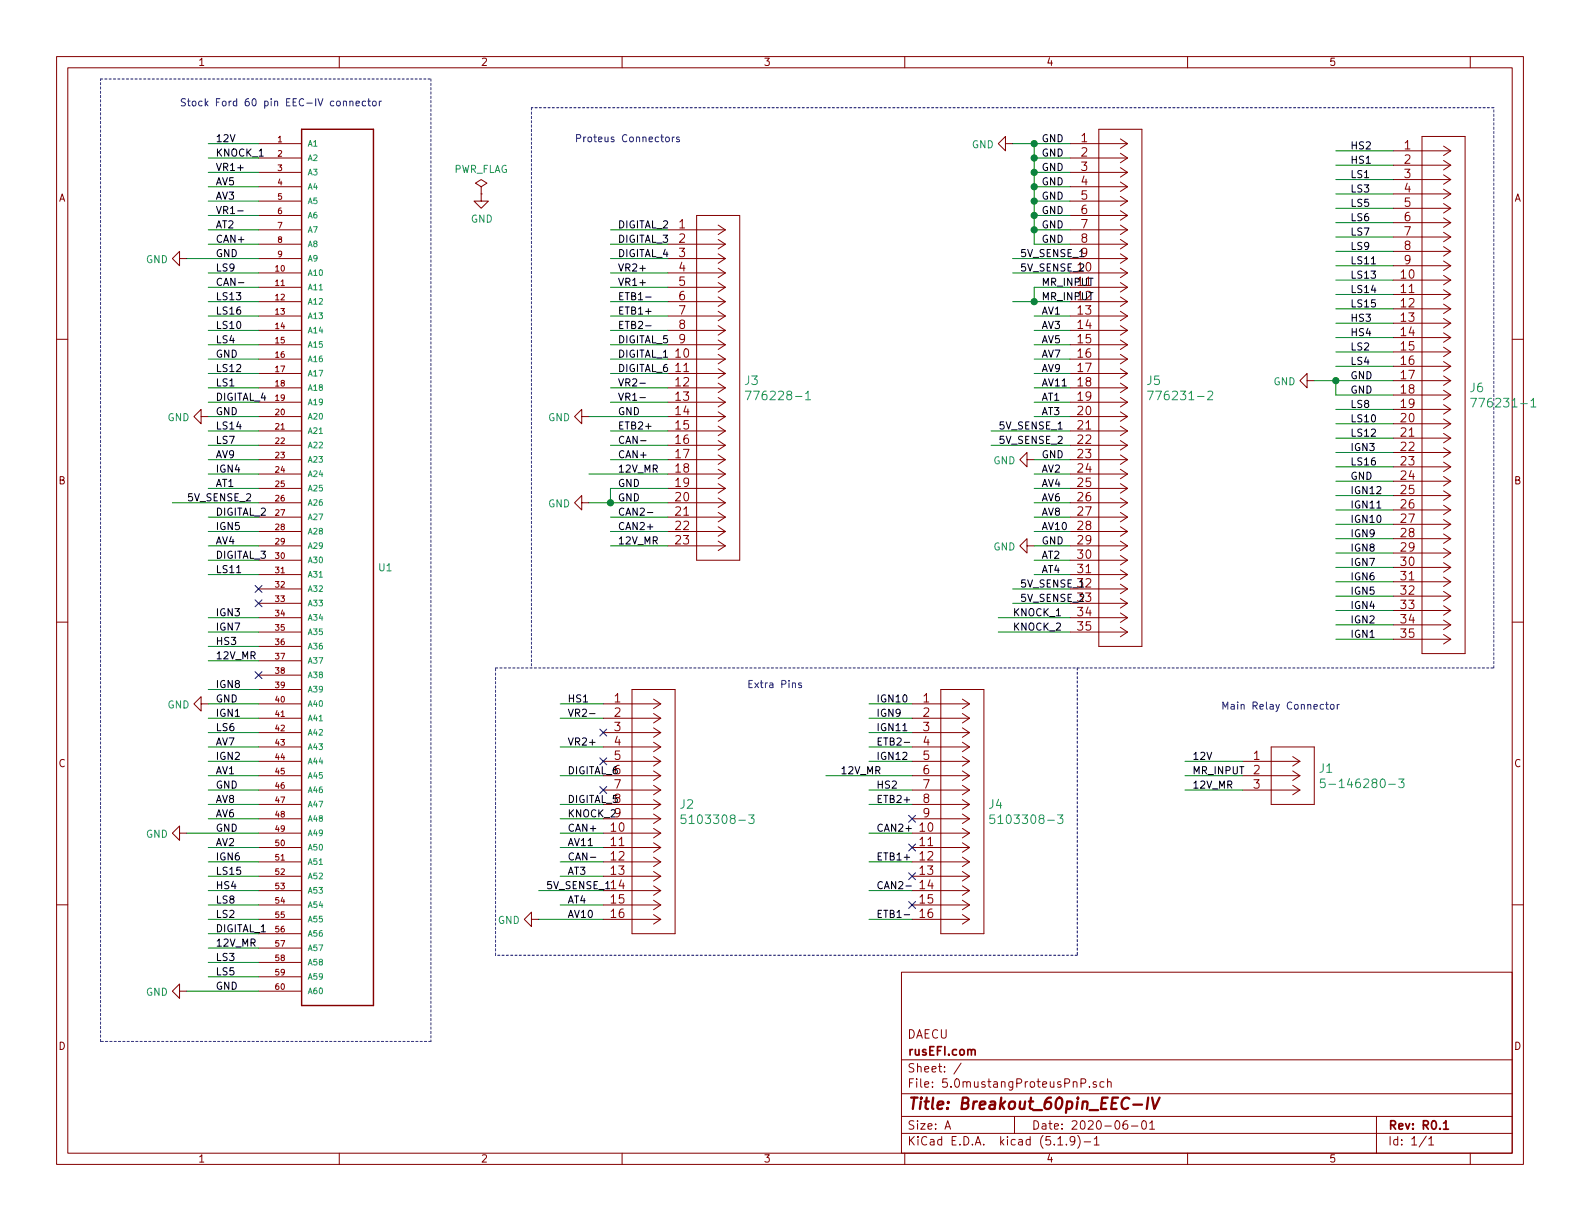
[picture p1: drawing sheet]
<svg xmlns="http://www.w3.org/2000/svg" width="279mm" height="216mm" viewBox="0 0 279 216" stroke-linecap="round" stroke-linejoin="round" font-family="sans-serif">
<g fill="none" stroke="#840000" stroke-width=".18">
<path d="M10 10h259.4v195.9h-259.4zM12 12h255.4v191.9h-255.4zM60 10v2M110 10v2M160 10v2M210 10v2M260 10v2M45.7 38.1h7.6M45.7 35.6h7.6M45.7 33h7.6M45.7 30.5h7.6M45.7 27.9h7.6"/>
<path d="M45.7 25.4h7.6M85.1 33l1-.6-1-.6-1 .6 1 .6v1.3M85.1 34.3h.1M85.1 34.3v1.3h1.3l-1.3 1.2-1.3-1.2h1.3M123.2 38.1h7.6v61h-7.6zM127 39.8l1.3 .8M177.8 25.4v-1.3l-1.3 1.3 1.3 1.3v-1.3h1.3M189.2 38.1h10.2M189.2 35.6h10.2M189.2 33h10.2M189.2 30.5h10.2M189.2 27.9h10.2"/>
<path d="M189.2 25.4h10.2M194.3 22.9h7.6v91.4h-7.6zM198.1 39.8l1.3 .8M198.1 37.3l1.3 .8M198.1 34.7l1.3 .9M198.1 32.2l1.3 .8M198.1 29.6l1.3 .9M198.1 27.1l1.3 .8M198.1 24.6l1.3 .8M199.4 38.1l-1.3 .8M199.4 35.6l-1.3 .8M199.4 33l-1.3 .9"/>
<path d="M199.4 30.5l-1.3 .8M199.4 27.9l-1.3 .9M199.4 25.4l-1.3 .8M246.4 39.4h10.1M246.4 36.8h10.1M246.4 34.3h10.1M246.4 31.8h10.1M246.4 29.2h10.1M246.4 26.7h10.1M251.5 24.1h7.6v91.5h-7.6zM255.3 38.5l1.2 .9M255.3 36l1.2 .8"/>
<path d="M255.3 33.5l1.2 .8M255.3 30.9l1.2 .9M255.3 28.4l1.2 .8M255.3 25.8l1.2 .9M256.5 39.4l-1.2 .8M256.5 36.8l-1.2 .9M256.5 34.3l-1.2 .8M256.5 31.8l-1.2 .8M256.5 29.2l-1.2 .8M256.5 26.7l-1.2 .8M10 60h2M31.7 45.7v-1.2l-1.2 1.2 1.2 1.3v-1.3h1.3"/>
<path d="M45.7 58.4h7.6M45.7 55.9h7.6M45.7 53.3h7.6M45.7 50.8h7.6M45.7 48.3h7.6M45.7 45.7h7.6M45.7 43.2h7.6M45.7 40.6h7.6M118.1 58.4h10.2M118.1 55.9h10.2M118.1 53.3h10.2M118.1 50.8h10.2"/>
<path d="M118.1 48.3h10.2M118.1 45.7h10.2M118.1 43.2h10.2M118.1 40.6h10.2M127 57.6l1.3 .8M127 55l1.3 .9M127 52.5l1.3 .8M127 50l1.3 .8M127 47.4l1.3 .9M127 44.9l1.3 .8M127 42.3l1.3 .9M128.3 58.4l-1.3 .9"/>
<path d="M128.3 55.9l-1.3 .8M128.3 53.3l-1.3 .9M128.3 50.8l-1.3 .8M128.3 48.3l-1.3 .8M128.3 45.7l-1.3 .9M128.3 43.2l-1.3 .8M128.3 40.6l-1.3 .9M189.2 58.4h10.2M189.2 55.9h10.2M189.2 53.3h10.2M189.2 50.8h10.2M189.2 48.3h10.2"/>
<path d="M189.2 45.7h10.2M189.2 43.2h10.2M189.2 40.6h10.2M198.1 57.6l1.3 .8M198.1 55l1.3 .9M198.1 52.5l1.3 .8M198.1 50l1.3 .8M198.1 47.4l1.3 .9M198.1 44.9l1.3 .8M198.1 42.3l1.3 .9M199.4 58.4l-1.3 .9M199.4 55.9l-1.3 .8"/>
<path d="M199.4 53.3l-1.3 .9M199.4 50.8l-1.3 .8M199.4 48.3l-1.3 .8M199.4 45.7l-1.3 .9M199.4 43.2l-1.3 .8M199.4 40.6l-1.3 .9M246.4 59.7h10.1M246.4 57.2h10.1M246.4 54.6h10.1M246.4 52.1h10.1M246.4 49.5h10.1M246.4 47h10.1"/>
<path d="M246.4 44.5h10.1M246.4 41.9h10.1M255.3 58.9l1.2 .8M255.3 56.3l1.2 .9M255.3 53.8l1.2 .8M255.3 51.2l1.2 .9M255.3 48.7l1.2 .8M255.3 46.2l1.2 .8M255.3 43.6l1.2 .9M255.3 41.1l1.2 .8M256.5 59.7l-1.2 .8M256.5 57.2l-1.2 .8"/>
<path d="M256.5 54.6l-1.2 .8M256.5 52.1l-1.2 .8M256.5 49.5l-1.2 .9M256.5 47l-1.2 .8M256.5 44.5l-1.2 .8M256.5 41.9l-1.2 .8M267.4 60h2M35.6 73.7v-1.3l-1.3 1.3 1.3 1.2v-1.2h1.2M45.7 78.7h7.6M45.7 76.2h7.6M45.7 73.7h7.6M45.7 71.1h7.6"/>
<path d="M45.7 68.6h7.6M45.7 66h7.6M45.7 63.5h7.6M45.7 61h7.6M102.9 73.7v-1.3l-1.3 1.3 1.3 1.2v-1.2h1.2M118.1 78.7h10.2M118.1 76.2h10.2M118.1 73.7h10.2M118.1 71.1h10.2M118.1 68.6h10.2M118.1 66h10.2M118.1 63.5h10.2"/>
<path d="M118.1 61h10.2M127 77.9l1.3 .8M127 75.4l1.3 .8M127 72.8l1.3 .9M127 70.3l1.3 .8M127 67.7l1.3 .9M127 65.2l1.3 .8M127 62.7l1.3 .8M127 60.1l1.3 .9M128.3 78.7l-1.3 .9M128.3 76.2l-1.3 .8M128.3 73.7l-1.3 .8"/>
<path d="M128.3 71.1l-1.3 .9M128.3 68.6l-1.3 .8M128.3 66l-1.3 .9M128.3 63.5l-1.3 .8M128.3 61l-1.3 .8M189.2 78.7h10.2M189.2 76.2h10.2M189.2 73.7h10.2M189.2 71.1h10.2M189.2 68.6h10.2M189.2 66h10.2M189.2 63.5h10.2"/>
<path d="M189.2 61h10.2M198.1 77.9l1.3 .8M198.1 75.4l1.3 .8M198.1 72.8l1.3 .9M198.1 70.3l1.3 .8M198.1 67.7l1.3 .9M198.1 65.2l1.3 .8M198.1 62.7l1.3 .8M198.1 60.1l1.3 .9M199.4 78.7l-1.3 .9M199.4 76.2l-1.3 .8M199.4 73.7l-1.3 .8"/>
<path d="M199.4 71.1l-1.3 .9M199.4 68.6l-1.3 .8M199.4 66l-1.3 .9M199.4 63.5l-1.3 .8M199.4 61l-1.3 .8M231.1 67.3v-1.3l-1.2 1.3 1.2 1.3v-1.3h1.3M246.4 77.5h10.1M246.4 74.9h10.1M246.4 72.4h10.1M246.4 69.9h10.1M246.4 67.3h10.1M246.4 64.8h10.1"/>
<path d="M246.4 62.2h10.1M255.3 79.2l1.2 .8M255.3 76.6l1.2 .9M255.3 74.1l1.2 .8M255.3 71.6l1.2 .8M255.3 69l1.2 .9M255.3 66.5l1.2 .8M255.3 63.9l1.2 .9M255.3 61.4l1.2 .8M256.5 77.5l-1.2 .8M256.5 74.9l-1.2 .9M256.5 72.4l-1.2 .8"/>
<path d="M256.5 69.9l-1.2 .8M256.5 67.3l-1.2 .8M256.5 64.8l-1.2 .8M256.5 62.2l-1.2 .9M45.7 99.1h7.6M45.7 96.5h7.6M45.7 94h7.6M45.7 91.4h7.6M45.7 88.9h7.6M45.7 86.4h7.6M45.7 83.8h7.6M45.7 81.3h7.6"/>
<path d="M102.9 88.9v-1.3l-1.3 1.3 1.3 1.3v-1.3h1.2M118.1 96.5h10.2M118.1 94h10.2M118.1 91.4h10.2M118.1 88.9h10.2M118.1 86.4h10.2M118.1 83.8h10.2M118.1 81.3h10.2M127 95.7l1.3 .8M127 93.1l1.3 .9M127 90.6l1.3 .8M127 88.1l1.3 .8"/>
<path d="M127 85.5l1.3 .9M127 83l1.3 .8M127 80.4l1.3 .9M128.3 96.5l-1.3 .9M128.3 94l-1.3 .8M128.3 91.4l-1.3 .9M128.3 88.9l-1.3 .8M128.3 86.4l-1.3 .8M128.3 83.8l-1.3 .9M128.3 81.3l-1.3 .8M181.6 81.3v-1.3l-1.3 1.3 1.3 1.3v-1.3h1.3M181.6 96.5v-1.2l-1.3 1.2 1.3 1.3v-1.3h1.3"/>
<path d="M189.2 99.1h10.2M189.2 96.5h10.2M189.2 94h10.2M189.2 91.4h10.2M189.2 88.9h10.2M189.2 86.4h10.2M189.2 83.8h10.2M189.2 81.3h10.2M198.1 98.2l1.3 .9M198.1 95.7l1.3 .8M198.1 93.1l1.3 .9M198.1 90.6l1.3 .8"/>
<path d="M198.1 88.1l1.3 .8M198.1 85.5l1.3 .9M198.1 83l1.3 .8M198.1 80.4l1.3 .9M199.4 99.1l-1.3 .8M199.4 96.5l-1.3 .9M199.4 94l-1.3 .8M199.4 91.4l-1.3 .9M199.4 88.9l-1.3 .8M199.4 86.4l-1.3 .8M199.4 83.8l-1.3 .9M199.4 81.3l-1.3 .8"/>
<path d="M246.4 97.8h10.1M246.4 95.3h10.1M246.4 92.7h10.1M246.4 90.2h10.1M246.4 87.6h10.1M246.4 85.1h10.1M246.4 82.6h10.1M246.4 80h10.1M255.3 99.5l1.2 .8M255.3 97l1.2 .8M255.3 94.4l1.2 .9M255.3 91.9l1.2 .8"/>
<path d="M255.3 89.3l1.2 .9M255.3 86.8l1.2 .8M255.3 84.3l1.2 .8M255.3 81.7l1.2 .9M256.5 97.8l-1.2 .8M256.5 95.3l-1.2 .8M256.5 92.7l-1.2 .8M256.5 90.2l-1.2 .8M256.5 87.6l-1.2 .9M256.5 85.1l-1.2 .8M256.5 82.6l-1.2 .8M256.5 80l-1.2 .8"/>
<path d="M10 110h2M45.7 114.3h7.6M45.7 111.8h7.6M45.7 109.2h7.6M45.7 106.7h7.6M45.7 104.1h7.6M45.7 101.6h7.6M45.7 116.8h7.6M45.7 119.4h7.6M189.2 111.8h10.2M189.2 109.2h10.2M189.2 106.7h10.2"/>
<path d="M189.2 104.1h10.2M189.2 101.6h10.2M198.1 110.9l1.3 .9M198.1 108.4l1.3 .8M198.1 105.8l1.3 .9M198.1 103.3l1.3 .8M198.1 100.8l1.3 .8M199.4 111.8l-1.3 .8M199.4 109.2l-1.3 .9M199.4 106.7l-1.3 .8M199.4 104.1l-1.3 .9M199.4 101.6l-1.3 .8"/>
<path d="M246.4 113h10.1M246.4 110.5h10.1M246.4 108h10.1M246.4 105.4h10.1M246.4 102.9h10.1M246.4 100.3h10.1M255.3 112.2l1.2 .8M255.3 109.7l1.2 .8M255.3 107.1l1.2 .9M255.3 104.6l1.2 .8M255.3 102l1.2 .9M256.5 113l-1.2 .9"/>
<path d="M256.5 110.5l-1.2 .8M256.5 108l-1.2 .8M256.5 105.4l-1.2 .8M256.5 102.9l-1.2 .8M256.5 100.3l-1.2 .9M267.4 110h2M35.6 124.5v-1.3l-1.3 1.3 1.3 1.2v-1.2h1.2M45.7 139.7h7.6M45.7 137.2h7.6M45.7 134.6h7.6M45.7 132.1h7.6M45.7 129.5h7.6"/>
<path d="M45.7 127h7.6M45.7 124.5h7.6M45.7 121.9h7.6M106.7 139.7h10.1M106.7 137.2h10.1M106.7 134.6h10.1M106.7 132.1h10.1M106.7 129.5h10.1M106.7 127h10.1M106.7 124.5h10.1M111.8 121.9h7.6v43.2h-7.6zM115.6 138.9l1.2 .8"/>
<path d="M115.6 136.3l1.2 .9M115.6 133.8l1.2 .8M115.6 131.2l1.2 .9M115.6 128.7l1.2 .8M115.6 126.2l1.2 .8M115.6 123.6l1.2 .9M116.8 139.7l-1.2 .8M116.8 137.2l-1.2 .8M116.8 134.6l-1.2 .9M116.8 132.1l-1.2 .8M116.8 129.5l-1.2 .9M116.8 127l-1.2 .8"/>
<path d="M116.8 124.5l-1.2 .8M161.3 139.7h10.1M161.3 137.2h10.1M161.3 134.6h10.1M161.3 132.1h10.1M161.3 129.5h10.1M161.3 127h10.1M161.3 124.5h10.1M166.4 121.9h7.6v43.2h-7.6zM170.2 138.9l1.2 .8M170.2 136.3l1.2 .9M170.2 133.8l1.2 .8"/>
<path d="M170.2 131.2l1.2 .9M170.2 128.7l1.2 .8M170.2 126.2l1.2 .8M170.2 123.6l1.2 .9M171.4 139.7l-1.2 .8M171.4 137.2l-1.2 .8M171.4 134.6l-1.2 .9M171.4 132.1l-1.2 .8M171.4 129.5l-1.2 .9M171.4 127l-1.2 .8M171.4 124.5l-1.2 .8M219.7 139.7h10.2"/>
<path d="M219.7 137.2h10.2M219.7 134.6h10.2M224.8 132.1h7.6v10.1h-7.6zM228.6 138.9l1.3 .8M228.6 136.3l1.3 .9M228.6 133.8l1.3 .8M229.9 139.7l-1.3 .8M229.9 137.2l-1.3 .8M229.9 134.6l-1.3 .9M10 160h2M31.7 147.3v-1.2l-1.2 1.2 1.2 1.3v-1.3h1.3M45.7 157.5h7.6"/>
<path d="M45.7 154.9h7.6M45.7 152.4h7.6M45.7 149.9h7.6M45.7 147.3h7.6M45.7 144.8h7.6M45.7 142.2h7.6M106.7 157.5h10.1M106.7 154.9h10.1M106.7 152.4h10.1M106.7 149.9h10.1M106.7 147.3h10.1M106.7 144.8h10.1"/>
<path d="M106.7 142.2h10.1M115.6 159.2l1.2 .8M115.6 156.6l1.2 .9M115.6 154.1l1.2 .8M115.6 151.6l1.2 .8M115.6 149l1.2 .9M115.6 146.5l1.2 .8M115.6 143.9l1.2 .9M115.6 141.4l1.2 .8M116.8 157.5l-1.2 .8M116.8 154.9l-1.2 .9M116.8 152.4l-1.2 .8"/>
<path d="M116.8 149.9l-1.2 .8M116.8 147.3l-1.2 .9M116.8 144.8l-1.2 .8M116.8 142.2l-1.2 .9M161.3 157.5h10.1M161.3 154.9h10.1M161.3 152.4h10.1M161.3 149.9h10.1M161.3 147.3h10.1M161.3 144.8h10.1M161.3 142.2h10.1M170.2 159.2l1.2 .8"/>
<path d="M170.2 156.6l1.2 .9M170.2 154.1l1.2 .8M170.2 151.6l1.2 .8M170.2 149l1.2 .9M170.2 146.5l1.2 .8M170.2 143.9l1.2 .9M170.2 141.4l1.2 .8M171.4 157.5l-1.2 .8M171.4 154.9l-1.2 .9M171.4 152.4l-1.2 .8M171.4 149.9l-1.2 .8M171.4 147.3l-1.2 .9"/>
<path d="M171.4 144.8l-1.2 .8M171.4 142.2l-1.2 .9M267.4 160h2M31.7 175.3v-1.3l-1.2 1.3 1.2 1.2v-1.2h1.3M45.7 165.1h7.6M45.7 162.6h7.6M45.7 160h7.6M45.7 167.6h7.6M45.7 170.2h7.6M45.7 172.7h7.6M45.7 175.3h7.6M94 162.6v-1.3l-1.3 1.3 1.3 1.2v-1.2h1.2"/>
<path d="M106.7 162.6h10.1M106.7 160h10.1M115.6 161.7l1.2 .9M116.8 162.6l-1.2 .8M116.8 160l-1.2 .9M159.4 171.9h108v32h-108zM161.3 162.6h10.1M161.3 160h10.1M170.2 161.7l1.2 .9M171.4 162.6l-1.2 .8M171.4 160l-1.2 .9M159.4 197.4h108"/>
<path d="M159.4 193.4h108M159.4 187.4h108M167.1 199.7l.5-1.5 .5 1.5M167.2 199.2h.8M170 188l-1.3 1.9M179.4 197.4v3M191.2 191.5h.7l.1-.2-.1-.4-.2-.1h-.5v1.5M192.7 192.1v.2M193.9 191.3h-.4l-.2 .2 .1 .2 .5 .1v.4h-.6M195.2 191.3h-.4l-.3 .2 .1 .6 .2 .2 .4-.1M195.9 191.4l.2-.1h.3l.1 1M195.9 190.8v1.5"/>
<path d="M199.3 198.2a.62 .62 0 0 0-.7 .6l.1 .7 .2 .2 .5-.2v-.5l-.1-.2h-.4l-.3 .2M200.1 199.1h1.1M202 198.3l.4-.1a.94 .94 0 0 1 0 1.5 .82 .82 0 0 1-.4-1.4zM203.3 198.6l.4-.4v1.5M203.3 199.7h.9M243.4 197.4v6.5M60 203.9v2M110 203.9v2M159.4 200.4h108M160 203.9v2M187.1 202.5h.8M188.6 202.3v.2"/>
<path d="M190.1 201.6l-.1 .2a.48 .48 0 0 1-.6 0l-.2-.2 .2-.6a.48 .48 0 0 1 .6 .1 1.27 1.27 0 0 1-.2 1.3l-.4 .1M190.6 200.8a1.71 1.71 0 0 1 0 2.2M191.7 201.9h1.2M193.5 201.4l.4-.4v1.5M193.5 202.5h.9M210 203.9v2M252.2 200.9l-1.2 1.9M252.7 201.4l.4-.4v1.5M252.7 202.5h.8M260 203.9v2"/>
</g>
<path d="M171.8 185.8a.36 .36 0 0 1 .3-.2 .36 .36 0 0 1 .3 .2v.8M255.3 198.6l.4-.4v1.5M255.3 199.7h.8" fill="none" stroke="#840000" stroke-width=".3"/>
<path d="M200.4 195.3h1.6M203 194.1l-.2 2M203.7 194.1l.4 2 1-2" fill="none" stroke="#840000" stroke-width=".41"/>
<g fill="none" stroke="#008484" stroke-width=".18">
<path d="M131.8 69.2h1l-.6 1.5M142.5 69.6l.4-.4v1.5M142.5 70.7h.8M202.9 69.2h1l-.6 1.5M213.6 69.3l.6-.1 .2 .1 .1 .3-1 1.1h1M260.1 70.4h1l-.7 1.6M270.7 70.9l.5-.5v1.6M270.7 72h.9M234.3 137.7h-.7l-.1 .8 .2-.2 .5 .1 .1 .2v.5l-.2 .2h-.4l-.2-.2M247.3 137.7h1l-.5 .6 .4 .2v.6l-.2 .2h-.5l-.2-.2M121.2 144.1h-.7l-.1 .7 .2-.1h.6l.1 .3-.1 .5-.2 .1h-.4l-.2-.1M132.4 144.1h.9l-.5 .6 .5 .1v.7l-.3 .1h-.4l-.2-.1"/>
<path d="M175.8 144.1h-.7l-.1 .7 .3-.1h.5l.1 .3-.1 .5-.2 .1h-.3l-.3-.1M187 144.1h1l-.5 .6 .4 .1v.7l-.2 .1h-.5l-.2-.1"/>
</g>
<path d="M53.3 22.9h12.7v154.9h-12.7z" fill="none" stroke="#840000" stroke-width=".25"/>
<path d="M17.8 14h58.4M76.2 14v170.2M94 19.1v99M264.2 19.1h-170.2M87.6 118.1h176.6M190.5 118.1v50.8M264.2 118.1v-99M87.6 168.9v-50.8M190.5 168.9h-102.9M17.8 184.2v-170.2M76.2 184.2h-58.4" fill="none" stroke="#0000c2" stroke-width=".18" stroke-dasharray=".4 .4"/>
<g fill="none" stroke="#008400" stroke-width=".18">
<path d="M36.8 27.9h8.9M36.8 30.5h8.9M36.8 25.4h8.9M36.8 33h8.9M36.8 35.6h8.9M36.8 38.1h8.9M179.1 25.4h10.1M182.9 27.9h6.3M182.9 30.5h6.3M182.9 25.4v17.8h6.3M182.9 33h6.3M182.9 35.6h6.3"/>
<path d="M182.9 38.1h6.3M236.2 26.7h10.2M236.2 29.2h10.2M236.2 31.8h10.2M236.2 34.3h10.2M236.2 36.8h10.2M236.2 39.4h10.2M33 45.7h12.7M36.8 40.6h8.9M36.8 43.2h8.9M36.8 48.3h8.9M36.8 50.8h8.9"/>
<path d="M36.8 53.3h8.9M36.8 55.9h8.9M36.8 58.4h8.9M107.9 40.6h10.2M107.9 43.2h10.2M107.9 45.7h10.2M107.9 48.3h10.2M107.9 50.8h10.2M107.9 53.3h10.2M107.9 55.9h10.2M107.9 58.4h10.2M179.1 45.7h10.1"/>
<path d="M179.1 48.3h10.1M179.1 53.3h10.1M182.9 40.6h6.3M182.9 55.9h6.3M182.9 58.4h6.3M189.2 50.8h-6.3v2.5M236.2 41.9h10.2M236.2 44.5h10.2M236.2 47h10.2M236.2 49.5h10.2M236.2 52.1h10.2M236.2 57.2h10.2"/>
<path d="M236.2 59.7h10.2M236.2 54.6h10.2M36.8 63.5h8.9M36.8 61h8.9M36.8 66h8.9M36.8 68.6h8.9M36.8 71.1h8.9M36.8 76.2h8.9M36.8 78.7h8.9M36.8 73.7h8.9M104.1 73.7h14M107.9 63.5h10.2"/>
<path d="M107.9 61h10.2M107.9 66h10.2M107.9 68.6h10.2M107.9 71.1h10.2M107.9 76.2h10.2M107.9 78.7h10.2M175.3 76.2h13.9M175.3 78.7h13.9M182.9 63.5h6.3M182.9 61h6.3M182.9 66h6.3M182.9 68.6h6.3"/>
<path d="M182.9 71.1h6.3M182.9 73.7h6.3M232.4 67.3h14M236.2 67.3v2.6h10.2M236.2 62.2h10.2M236.2 72.4h10.2M236.2 74.9h10.2M236.2 77.5h10.2M236.2 64.8h10.2M30.5 88.9h15.2M36.8 96.5h8.9M36.8 99.1h8.9"/>
<path d="M36.8 81.3h8.9M36.8 86.4h8.9M36.8 91.4h8.9M36.8 94h8.9M36.8 83.8h8.9M104.1 88.9h14M104.1 83.8h14M107.9 96.5h10.2M107.9 81.3h10.2M107.9 91.4h10.2M107.9 94h10.2M118.1 86.4h-10.2v2.5"/>
<path d="M182.9 96.5h6.3M182.9 99.1h6.3M182.9 81.3h6.3M182.9 86.4h6.3M182.9 88.9h6.3M182.9 91.4h6.3M182.9 94h6.3M182.9 83.8h6.3M236.2 80h10.2M236.2 82.6h10.2M236.2 85.1h10.2M236.2 87.6h10.2"/>
<path d="M236.2 90.2h10.2M236.2 92.7h10.2M236.2 95.3h10.2M236.2 97.8h10.2M36.8 101.6h8.9M36.8 111.8h8.9M36.8 109.2h8.9M36.8 114.3h8.9M36.8 116.8h8.9M176.5 111.8h12.7M176.5 109.2h12.7M179.1 104.1h10.1"/>
<path d="M179.1 106.7h10.1M182.9 101.6h6.3M236.2 102.9h10.2M236.2 105.4h10.2M236.2 108h10.2M236.2 110.5h10.2M236.2 113h10.2M236.2 100.3h10.2M36.8 124.5h8.9M36.8 139.7h8.9M36.8 137.2h8.9M36.8 134.6h8.9"/>
<path d="M36.8 127h8.9M36.8 132.1h8.9M36.8 129.5h8.9M36.8 121.9h8.9M99.1 124.5h7.6M99.1 137.2h7.6M99.1 127h7.6M99.1 132.1h7.6M146 137.2h15.3M153.7 124.5h7.6M153.7 139.7h7.6M153.7 134.6h7.6"/>
<path d="M153.7 127h7.6M153.7 132.1h7.6M153.7 129.5h7.6M209.5 139.7h10.2M209.5 137.2h10.2M209.5 134.6h10.2M33 147.3h12.7M36.8 154.9h8.9M36.8 157.5h8.9M36.8 144.8h8.9M36.8 152.4h8.9M36.8 142.2h8.9"/>
<path d="M36.8 149.9h8.9M95.2 157.5h11.5M99.1 154.9h7.6M99.1 147.3h7.6M99.1 144.8h7.6M99.1 152.4h7.6M99.1 142.2h7.6M99.1 149.9h7.6M153.7 157.5h7.6M153.7 147.3h7.6M153.7 152.4h7.6M153.7 142.2h7.6"/>
<path d="M33 175.3h12.7M36.8 162.6h8.9M36.8 160h8.9M36.8 165.1h8.9M36.8 167.6h8.9M36.8 170.2h8.9M36.8 172.7h8.9M95.2 162.6h11.5M99.1 160h7.6M153.7 162.6h7.6"/>
</g>
<g fill="none" stroke="#000" stroke-width=".18">
<path d="M42 37.3h1M42.2 50h.9M114.2 57.6h.9M114.2 52.5h.9M242.5 46.7h.7M113.2 70.3h.9M113.2 67.8h.9M113.3 77.9h.9M114.5 90.6h.9M243.5 89.8h.7M41.9 101.3h.7M104.3 126.2h.9"/>
<path d="M159.7 129.2h.7M159.9 131.3h1M104.4 151.6h1M160.2 156.7h1M159.9 161.7h1"/>
</g>
<g fill="none" stroke="#0000c2" stroke-width=".18">
<path d="M60.7 18l.2-.1h.3l.1 .8M61.9 18l.2-.1h.3v.8M61.9 17.9v.8M63 18.3l.6-.1-.1-.3h-.4l-.1 .2v.6h.5M64.6 17.9h-.3l-.2 .2 .1 .6h.4M65 17.9h.5M65.2 17.4v1.1l.3 .2M66 17.9h.3l.2 .2v.4l-.2 .2h-.3l-.1-.2zM67.1 17.9v.8M67.4 17.9h-.2l-.1 .2M117.8 24.3l.3-.1 .3 .3-.2 .5-.3 .1-.2-.3zM118.9 24.2v.9"/>
<path d="M119.3 24.2l-.4 .3M120.1 24.3l-.3-.1-.2 .2 .1 .2 .4 .1v.3h-.5M141.7 120.8h-.3l-.2 .1 .1 .2 .4 .1v.3h-.5M234 124.6h-.3l-.2 .2 .1 .5h.4M234.4 124.6h.5M234.6 124.1v1.1l.3 .2M235.3 124.7l.2-.1 .4 .1v.5l-.1 .1-.3 .1-.2-.1zM236.5 124.6v.8M236.8 124.6h-.2l-.1 .2"/>
</g>
<g fill="#008400" stroke="#008400" stroke-width=".25">
<circle cx="182.9" cy="53.3" r=".51"/>
<circle cx="182.9" cy="30.5" r=".51"/>
<circle cx="182.9" cy="40.6" r=".51"/>
<circle cx="182.9" cy="33" r=".51"/>
<circle cx="108" cy="88.9" r=".51"/>
<circle cx="182.9" cy="38.1" r=".51"/>
<circle cx="236.2" cy="67.3" r=".51"/>
<circle cx="182.9" cy="25.4" r=".51"/>
<circle cx="182.9" cy="35.6" r=".51"/>
<circle cx="182.9" cy="27.9" r=".51"/>
</g>
<g fill="none" stroke="#000084" stroke-width=".18">
<path d="M45.1 118.8l1.2 1.2M45.1 103.5l1.2 1.2M45.1 106.1l1.2 1.2M46.3 118.8l-1.2 1.2M46.3 103.5l-1.2 1.2M46.3 106.1l-1.2 1.2M106.1 139.1l1.2 1.2M106.1 134l1.2 1.2M106.1 128.9l1.2 1.2M107.3 139.1l-1.2 1.2M107.3 134l-1.2 1.2M107.3 128.9l-1.2 1.2"/>
<path d="M160.7 159.4l1.2 1.2M160.7 154.3l1.2 1.2M160.7 149.3l1.2 1.2M160.7 144.2l1.2 1.2M161.9 159.4l-1.2 1.2M161.9 154.3l-1.2 1.2M161.9 149.3l-1.2 1.2M161.9 144.2l-1.2 1.2"/>
</g>
<text font-size="2.8" fill="#840000" x="160.4" y="196.2">Title: Breakout_60pin_EEC-IV</text>
<g font-size="2.1" fill="#840000">
<text x="191.2" y="25.1">1</text>
<text x="191.2" y="27.7">2</text>
<text x="248.3" y="26.4">1</text>
<text x="248.3" y="29">2</text>
<text x="191.2" y="30.2">3</text>
<text x="191.2" y="32.8">4</text>
<text x="191.2" y="35.3">5</text>
<text x="248.3" y="31.5">3</text>
<text x="248.3" y="34">4</text>
<text x="120.1" y="40.4">1</text>
<text x="191.2" y="37.8">6</text>
<text x="191.2" y="40.4">7</text>
<text x="248.3" y="36.6">5</text>
<text x="248.3" y="39.1">6</text>
<text x="248.3" y="41.7">7</text>
<text x="120.1" y="42.9">2</text>
<text x="120.1" y="45.5">3</text>
<text x="191.2" y="42.9">8</text>
<text x="248.3" y="44.2">8</text>
<text x="248.3" y="46.7">9</text>
<text x="120.1" y="48">4</text>
<text x="120.1" y="50.5">5</text>
<text x="120.1" y="53.1">6</text>
<text x="247.8" y="49.3">10</text>
<text x="247.8" y="51.8">11</text>
<text x="120.1" y="55.6">7</text>
<text x="120.1" y="58.2">8</text>
<text x="190.6" y="55.6">13</text>
<text x="190.6" y="58.2">14</text>
<text x="247.8" y="54.4">12</text>
<text x="247.8" y="56.9">13</text>
<text x="247.8" y="59.4">14</text>
<text x="119.5" y="63.2">10</text>
<text x="119.5" y="65.8">11</text>
<text x="120.1" y="60.7">9</text>
<text x="190.6" y="60.7">15</text>
<text x="190.6" y="63.2">16</text>
<text x="190.6" y="65.8">17</text>
<text x="247.8" y="62">15</text>
<text x="247.8" y="64.5">16</text>
<text x="119.5" y="68.3">12</text>
<text x="119.5" y="70.9">13</text>
<text x="190.6" y="68.3">18</text>
<text x="190.6" y="70.9">19</text>
<text x="247.8" y="67.1">17</text>
<text x="247.8" y="69.6">18</text>
<text x="119.5" y="73.4">14</text>
<text x="119.5" y="75.9">15</text>
<text x="190.6" y="73.4">20</text>
<text x="190.6" y="75.9">21</text>
<text x="247.8" y="72.1">19</text>
<text x="247.8" y="74.7">20</text>
<text x="247.8" y="77.2">21</text>
<text x="119.5" y="78.5">16</text>
<text x="119.5" y="81">17</text>
<text x="119.5" y="83.6">18</text>
<text x="190.6" y="78.5">22</text>
<text x="190.6" y="81">23</text>
<text x="190.6" y="83.6">24</text>
<text x="247.8" y="79.8">22</text>
<text x="247.8" y="82.3">23</text>
<text x="119.5" y="86.1">19</text>
<text x="119.5" y="88.6">20</text>
<text x="190.6" y="86.1">25</text>
<text x="190.6" y="88.6">26</text>
<text x="247.8" y="84.8">24</text>
<text x="247.8" y="87.4">25</text>
<text x="247.8" y="89.9">26</text>
<text x="119.5" y="91.2">21</text>
<text x="119.5" y="93.7">22</text>
<text x="190.6" y="91.2">27</text>
<text x="190.6" y="93.7">28</text>
<text x="247.8" y="92.5">27</text>
<text x="247.8" y="95">28</text>
<text x="119.5" y="96.3">23</text>
<text x="190.6" y="96.3">29</text>
<text x="190.6" y="98.8">30</text>
<text x="190.6" y="101.3">31</text>
<text x="247.8" y="97.5">29</text>
<text x="247.8" y="100.1">30</text>
<text x="247.8" y="102.6">31</text>
<text x="247.8" y="105.2">32</text>
<text x="247.8" y="107.7">33</text>
<text x="190.6" y="109">34</text>
<text x="190.6" y="111.5">35</text>
<text x="247.8" y="110.2">34</text>
<text x="247.8" y="112.8">35</text>
<text x="108.6" y="124.2">1</text>
<text x="163.2" y="124.2">1</text>
<text x="108.6" y="126.7">2</text>
<text x="108.6" y="129.3">3</text>
<text x="108.6" y="131.8">4</text>
<text x="163.2" y="126.7">2</text>
<text x="163.2" y="129.3">3</text>
<text x="163.2" y="131.8">4</text>
<text x="108.6" y="134.4">5</text>
<text x="163.2" y="134.4">5</text>
<text x="163.2" y="136.9">6</text>
<text x="221.7" y="134.4">1</text>
<text x="221.7" y="136.9">2</text>
<text x="108.6" y="139.4">7</text>
<text x="163.2" y="139.4">7</text>
<text x="163.2" y="142">8</text>
<text x="221.7" y="139.4">3</text>
<text x="108.1" y="147.1">10</text>
<text x="108.1" y="149.6">11</text>
<text x="162.7" y="147.1">10</text>
<text x="162.7" y="149.6">11</text>
<text x="163.2" y="144.5">9</text>
<text x="108.1" y="152.1">12</text>
<text x="108.1" y="154.7">13</text>
<text x="162.7" y="152.1">12</text>
<text x="162.7" y="154.7">13</text>
<text x="108.1" y="157.2">14</text>
<text x="108.1" y="159.8">15</text>
<text x="162.7" y="157.2">14</text>
<text x="162.7" y="159.8">15</text>
<text x="108.1" y="162.3">16</text>
<text x="162.7" y="162.3">16</text>
<text x="160.4" y="183.6">DAECU</text>
<text x="160.4" y="189.6">Sheet: /</text>
<text x="160.4" y="186.6">rusEFI.com</text>
<text x="160.4" y="192.3">File: 5.0mustangProteusPnP.sch</text>
<text x="160.4" y="202.5">KiCad E.D.A. kicad (5.1.9)-1</text>
<text x="160.4" y="199.7">Size: A</text>
<text x="182.4" y="199.7">Date: 2020-06-01</text>
<text x="245.4" y="199.7">Rev: R0.1</text>
<text x="245.4" y="202.5">Id: 1/1</text>
</g>
<g font-size="2.1">
<text x="191.2" y="45.5">9</text>
<text x="190.6" y="48">10</text>
<text x="190.6" y="50.5">11</text>
<text x="190.6" y="53.1">12</text>
<text x="190.6" y="103.9">32</text>
<text x="190.6" y="106.4">33</text>
<text x="108.6" y="136.9">6</text>
<text x="108.6" y="142">8</text>
<text x="108.6" y="144.5">9</text>
</g>
<g font-size="2.1" fill="#008484">
<text x="131.7" y="68.1">J3</text>
<text x="133.1" y="70.8">776228-1</text>
<text x="202.8" y="68.1">J5</text>
<text x="204.3" y="70.8">776231-2</text>
<text x="260" y="69.3">J6</text>
<text x="261.4" y="72">776231-1</text>
<text x="233.3" y="136.7">J1</text>
<text x="120.3" y="143">J2</text>
<text x="174.9" y="143">J4</text>
<text x="235.5" y="139.3">5-146280-3</text>
<text x="121.8" y="145.7">5103308-3</text>
<text x="176.4" y="145.7">5103308-3</text>
</g>
<g font-size="1.8" fill="#840000">
<text x="35" y="11.6">1</text>
<text x="85" y="11.6">2</text>
<text x="135" y="11.6">3</text>
<text x="185" y="11.6">4</text>
<text x="235" y="11.6">5</text>
<text x="10.4" y="35.6">A</text>
<text x="267.8" y="35.6">A</text>
<text x="10.4" y="85.6">B</text>
<text x="267.8" y="85.6">B</text>
<text x="10.4" y="135.6">C</text>
<text x="267.8" y="135.6">C</text>
<text x="10.4" y="185.6">D</text>
<text x="267.8" y="185.6">D</text>
<text x="35" y="205.5">1</text>
<text x="85" y="205.5">2</text>
<text x="135" y="205.5">3</text>
<text x="185" y="205.5">4</text>
<text x="235" y="205.5">5</text>
</g>
<g font-size="1.8" fill="#0000c2">
<text x="31.7" y="18.8">Stock Ford 60 pin EEC-IV connector</text>
<text x="101.6" y="25.1">Proteus Connectors</text>
<text x="132.1" y="121.7">Extra Pins</text>
<text x="215.9" y="125.5">Main Relay Connector</text>
</g>
<g font-size="1.8">
<text x="38.1" y="25.1">12V</text>
<text x="38.1" y="27.7">KNOCK_1</text>
<text x="184.1" y="27.7">GND</text>
<text x="184.1" y="25.1">GND</text>
<text x="238.8" y="29">HS1</text>
<text x="238.8" y="26.4">HS2</text>
<text x="38.1" y="35.3">AV3</text>
<text x="38.1" y="32.8">AV5</text>
<text x="38.1" y="30.2">VR1+</text>
<text x="184.1" y="35.3">GND</text>
<text x="184.1" y="32.8">GND</text>
<text x="184.1" y="30.2">GND</text>
<text x="238.8" y="34">LS3</text>
<text x="238.8" y="31.5">LS1</text>
<text x="38.1" y="40.4">AT2</text>
<text x="38.1" y="37.8">VR1-</text>
<text x="109.2" y="40.4">DIGITAL_2</text>
<text x="184.1" y="40.4">GND</text>
<text x="184.1" y="37.8">GND</text>
<text x="238.8" y="41.7">LS7</text>
<text x="238.8" y="39.1">LS6</text>
<text x="238.8" y="36.6">LS5</text>
<text x="38.1" y="45.5">GND</text>
<text x="38.1" y="42.9">CAN+</text>
<text x="109.2" y="45.5">DIGITAL_4</text>
<text x="109.2" y="42.9">DIGITAL_3</text>
<text x="180.3" y="45.5">5V_SENSE_1</text>
<text x="184.1" y="42.9">GND</text>
<text x="238.8" y="46.7">LS11</text>
<text x="238.8" y="44.2">LS9</text>
<text x="38.1" y="50.5">CAN-</text>
<text x="38.1" y="53.1">LS13</text>
<text x="38.1" y="48">LS9</text>
<text x="109.2" y="53.1">ETB1-</text>
<text x="109.2" y="50.5">VR1+</text>
<text x="109.2" y="48">VR2+</text>
<text x="180.3" y="48">5V_SENSE_2</text>
<text x="184.1" y="53.1">MR_INPUT</text>
<text x="184.1" y="50.5">MR_INPUT</text>
<text x="238.8" y="51.8">LS14</text>
<text x="238.8" y="49.3">LS13</text>
<text x="38.1" y="58.2">LS10</text>
<text x="38.1" y="55.6">LS16</text>
<text x="109.2" y="58.2">ETB2-</text>
<text x="109.2" y="55.6">ETB1+</text>
<text x="184.1" y="58.2">AV3</text>
<text x="184.1" y="55.6">AV1</text>
<text x="238.8" y="59.4">HS4</text>
<text x="238.8" y="56.9">HS3</text>
<text x="238.8" y="54.4">LS15</text>
<text x="38.1" y="65.8">LS12</text>
<text x="38.1" y="63.2">GND</text>
<text x="38.1" y="60.7">LS4</text>
<text x="109.2" y="63.2">DIGITAL_1</text>
<text x="109.2" y="65.8">DIGITAL_6</text>
<text x="109.2" y="60.7">DIGITAL_5</text>
<text x="184.1" y="65.8">AV9</text>
<text x="184.1" y="63.2">AV7</text>
<text x="184.1" y="60.7">AV5</text>
<text x="238.8" y="64.5">LS4</text>
<text x="238.8" y="62">LS2</text>
<text x="38.1" y="70.9">DIGITAL_4</text>
<text x="38.1" y="68.3">LS1</text>
<text x="109.2" y="70.9">VR1-</text>
<text x="109.2" y="68.3">VR2-</text>
<text x="184.1" y="70.9">AT1</text>
<text x="184.1" y="68.3">AV11</text>
<text x="238.8" y="67.1">GND</text>
<text x="238.8" y="69.6">GND</text>
<text x="38.1" y="75.9">LS14</text>
<text x="38.1" y="73.4">GND</text>
<text x="109.2" y="75.9">ETB2+</text>
<text x="109.2" y="73.4">GND</text>
<text x="176.5" y="75.9">5V_SENSE_1</text>
<text x="184.1" y="73.4">AT3</text>
<text x="238.8" y="77.2">LS12</text>
<text x="238.8" y="74.7">LS10</text>
<text x="238.8" y="72.1">LS8</text>
<text x="38.1" y="78.5">LS7</text>
<text x="38.1" y="83.6">IGN4</text>
<text x="38.1" y="81">AV9</text>
<text x="109.2" y="83.6">12V_MR</text>
<text x="109.2" y="81">CAN+</text>
<text x="109.2" y="78.5">CAN-</text>
<text x="176.5" y="78.5">5V_SENSE_2</text>
<text x="184.1" y="83.6">AV2</text>
<text x="184.1" y="81">GND</text>
<text x="238.8" y="82.3">LS16</text>
<text x="238.8" y="79.8">IGN3</text>
<text x="33" y="88.6">5V_SENSE_2</text>
<text x="38.1" y="86.1">AT1</text>
<text x="109.2" y="88.6">GND</text>
<text x="109.2" y="86.1">GND</text>
<text x="184.1" y="88.6">AV6</text>
<text x="184.1" y="86.1">AV4</text>
<text x="238.8" y="89.9">IGN11</text>
<text x="238.8" y="87.4">IGN12</text>
<text x="238.8" y="84.8">GND</text>
<text x="38.1" y="93.7">IGN5</text>
<text x="38.1" y="91.2">DIGITAL_2</text>
<text x="109.2" y="93.7">CAN2+</text>
<text x="109.2" y="91.2">CAN2-</text>
<text x="184.1" y="93.7">AV10</text>
<text x="184.1" y="91.2">AV8</text>
<text x="238.8" y="92.5">IGN10</text>
<text x="238.8" y="95">IGN9</text>
<text x="38.1" y="98.8">DIGITAL_3</text>
<text x="38.1" y="96.3">AV4</text>
<text x="38.1" y="101.3">LS11</text>
<text x="109.2" y="96.3">12V_MR</text>
<text x="184.1" y="101.3">AT4</text>
<text x="184.1" y="98.8">AT2</text>
<text x="184.1" y="96.3">GND</text>
<text x="238.8" y="100.1">IGN7</text>
<text x="238.8" y="97.5">IGN8</text>
<text x="180.3" y="103.9">5V_SENSE_1</text>
<text x="180.3" y="106.4">5V_SENSE_2</text>
<text x="238.8" y="107.7">IGN4</text>
<text x="238.8" y="105.2">IGN5</text>
<text x="238.8" y="102.6">IGN6</text>
<text x="38.1" y="111.5">IGN7</text>
<text x="38.1" y="109">IGN3</text>
<text x="179.1" y="111.5">KNOCK_2</text>
<text x="179.1" y="109">KNOCK_1</text>
<text x="238.8" y="112.8">IGN1</text>
<text x="238.8" y="110.2">IGN2</text>
<text x="38.1" y="116.6">12V_MR</text>
<text x="38.1" y="114">HS3</text>
<text x="38.1" y="124.2">GND</text>
<text x="38.1" y="121.7">IGN8</text>
<text x="100.3" y="124.2">HS1</text>
<text x="154.9" y="124.2">IGN10</text>
<text x="38.1" y="131.8">AV7</text>
<text x="38.1" y="129.3">LS6</text>
<text x="38.1" y="126.7">IGN1</text>
<text x="100.3" y="131.8">VR2+</text>
<text x="100.3" y="126.7">VR2-</text>
<text x="154.9" y="131.8">ETB2-</text>
<text x="154.9" y="129.3">IGN11</text>
<text x="154.9" y="126.7">IGN9</text>
<text x="38.1" y="136.9">AV1</text>
<text x="38.1" y="134.4">IGN2</text>
<text x="100.3" y="136.9">DIGITAL_6</text>
<text x="148.6" y="136.9">12V_MR</text>
<text x="154.9" y="134.4">IGN12</text>
<text x="210.8" y="136.9">MR_INPUT</text>
<text x="210.8" y="134.4">12V</text>
<text x="38.1" y="142">AV8</text>
<text x="38.1" y="139.4">GND</text>
<text x="100.3" y="142">DIGITAL_5</text>
<text x="154.9" y="139.4">HS2</text>
<text x="154.9" y="142">ETB2+</text>
<text x="210.8" y="139.4">12V_MR</text>
<text x="38.1" y="149.6">AV2</text>
<text x="38.1" y="147.1">GND</text>
<text x="38.1" y="144.5">AV6</text>
<text x="100.3" y="149.6">AV11</text>
<text x="100.3" y="147.1">CAN+</text>
<text x="100.3" y="144.5">KNOCK_2</text>
<text x="154.9" y="147.1">CAN2+</text>
<text x="38.1" y="154.7">LS15</text>
<text x="38.1" y="152.1">IGN6</text>
<text x="100.3" y="154.7">AT3</text>
<text x="100.3" y="152.1">CAN-</text>
<text x="154.9" y="152.1">ETB1+</text>
<text x="38.1" y="159.8">LS8</text>
<text x="38.1" y="157.2">HS4</text>
<text x="96.5" y="157.2">5V_SENSE_1</text>
<text x="100.3" y="159.8">AT4</text>
<text x="154.9" y="157.2">CAN2-</text>
<text x="38.1" y="167.4">12V_MR</text>
<text x="38.1" y="164.8">DIGITAL_1</text>
<text x="38.1" y="162.3">LS2</text>
<text x="100.3" y="162.3">AV10</text>
<text x="154.9" y="162.3">ETB1-</text>
<text x="38.1" y="172.5">LS5</text>
<text x="38.1" y="169.9">LS3</text>
<text x="38.1" y="175">GND</text>
</g>
<g font-size="1.8" fill="#008484">
<text x="171.9" y="26.2">GND</text>
<text x="80.1" y="30.6">PWR_FLAG</text>
<text x="83.3" y="39.4">GND</text>
<text x="25.8" y="46.5">GND</text>
<text x="225.2" y="68.1">GND</text>
<text x="29.6" y="74.5">GND</text>
<text x="96.9" y="74.5">GND</text>
<text x="175.7" y="82.1">GND</text>
<text x="96.9" y="89.7">GND</text>
<text x="67" y="101">U1</text>
<text x="175.7" y="97.3">GND</text>
<text x="29.6" y="125.3">GND</text>
<text x="25.8" y="148.1">GND</text>
<text x="88" y="163.4">GND</text>
<text x="25.8" y="176.1">GND</text>
</g>
<g font-size="1.4" fill="#840000">
<text x="49.1" y="25.1">1</text>
<text x="49.1" y="27.7">2</text>
<text x="49.1" y="30.2">3</text>
<text x="49.1" y="32.8">4</text>
<text x="49.1" y="35.3">5</text>
<text x="49.1" y="37.8">6</text>
<text x="49.1" y="40.4">7</text>
<text x="49.1" y="42.9">8</text>
<text x="49.1" y="45.5">9</text>
<text x="48.7" y="48">10</text>
<text x="48.7" y="50.5">11</text>
<text x="48.7" y="53.1">12</text>
<text x="48.7" y="55.6">13</text>
<text x="48.7" y="58.2">14</text>
<text x="48.7" y="60.7">15</text>
<text x="48.7" y="63.2">16</text>
<text x="48.7" y="65.8">17</text>
<text x="48.7" y="68.3">18</text>
<text x="48.7" y="70.9">19</text>
<text x="48.7" y="73.4">20</text>
<text x="48.7" y="75.9">21</text>
<text x="48.7" y="78.5">22</text>
<text x="48.7" y="81">23</text>
<text x="48.7" y="83.6">24</text>
<text x="48.7" y="86.1">25</text>
<text x="48.7" y="88.6">26</text>
<text x="48.7" y="91.2">27</text>
<text x="48.7" y="93.7">28</text>
<text x="48.7" y="96.3">29</text>
<text x="48.7" y="98.8">30</text>
<text x="48.7" y="101.3">31</text>
<text x="48.7" y="103.9">32</text>
<text x="48.7" y="106.4">33</text>
<text x="48.7" y="109">34</text>
<text x="48.7" y="111.5">35</text>
<text x="48.7" y="114">36</text>
<text x="48.7" y="116.6">37</text>
<text x="48.7" y="119.1">38</text>
<text x="48.7" y="121.7">39</text>
<text x="48.7" y="124.2">40</text>
<text x="48.7" y="126.7">41</text>
<text x="48.7" y="129.3">42</text>
<text x="48.7" y="131.8">43</text>
<text x="48.7" y="134.4">44</text>
<text x="48.7" y="136.9">45</text>
<text x="48.7" y="139.4">46</text>
<text x="48.7" y="142">47</text>
<text x="48.7" y="144.5">48</text>
<text x="48.7" y="147.1">49</text>
<text x="48.7" y="149.6">50</text>
<text x="48.7" y="152.1">51</text>
<text x="48.7" y="154.7">52</text>
<text x="48.7" y="157.2">53</text>
<text x="48.7" y="159.8">54</text>
<text x="48.7" y="162.3">55</text>
<text x="48.7" y="164.8">56</text>
<text x="48.7" y="167.4">57</text>
<text x="48.7" y="169.9">58</text>
<text x="48.7" y="172.5">59</text>
<text x="48.7" y="175">60</text>
</g>
<g font-size="1.4" fill="#008484">
<text x="54.4" y="25.9">A1</text>
<text x="54.4" y="28.4">A2</text>
<text x="54.4" y="31">A3</text>
<text x="54.4" y="33.5">A4</text>
<text x="54.4" y="36.1">A5</text>
<text x="54.4" y="38.6">A6</text>
<text x="54.4" y="41.1">A7</text>
<text x="54.4" y="43.7">A8</text>
<text x="54.4" y="46.2">A9</text>
<text x="54.4" y="48.8">A10</text>
<text x="54.4" y="51.3">A11</text>
<text x="54.4" y="53.8">A12</text>
<text x="54.4" y="56.4">A13</text>
<text x="54.4" y="58.9">A14</text>
<text x="54.4" y="61.5">A15</text>
<text x="54.4" y="64">A16</text>
<text x="54.4" y="66.5">A17</text>
<text x="54.4" y="69.1">A18</text>
<text x="54.4" y="71.6">A19</text>
<text x="54.4" y="74.2">A20</text>
<text x="54.4" y="76.7">A21</text>
<text x="54.4" y="79.2">A22</text>
<text x="54.4" y="81.8">A23</text>
<text x="54.4" y="84.3">A24</text>
<text x="54.4" y="86.9">A25</text>
<text x="54.4" y="89.4">A26</text>
<text x="54.4" y="91.9">A27</text>
<text x="54.4" y="94.5">A28</text>
<text x="54.4" y="97">A29</text>
<text x="54.4" y="99.6">A30</text>
<text x="54.4" y="102.1">A31</text>
<text x="54.4" y="104.6">A32</text>
<text x="54.4" y="107.2">A33</text>
<text x="54.4" y="109.7">A34</text>
<text x="54.4" y="112.3">A35</text>
<text x="54.4" y="114.8">A36</text>
<text x="54.4" y="117.3">A37</text>
<text x="54.4" y="119.9">A38</text>
<text x="54.4" y="122.4">A39</text>
<text x="54.4" y="125">A40</text>
<text x="54.4" y="127.5">A41</text>
<text x="54.4" y="130">A42</text>
<text x="54.4" y="132.6">A43</text>
<text x="54.4" y="135.1">A44</text>
<text x="54.4" y="137.7">A45</text>
<text x="54.4" y="140.2">A46</text>
<text x="54.4" y="142.7">A47</text>
<text x="54.4" y="145.3">A48</text>
<text x="54.4" y="147.8">A49</text>
<text x="54.4" y="150.4">A50</text>
<text x="54.4" y="152.9">A51</text>
<text x="54.4" y="155.4">A52</text>
<text x="54.4" y="158">A53</text>
<text x="54.4" y="160.5">A54</text>
<text x="54.4" y="163.1">A55</text>
<text x="54.4" y="165.6">A56</text>
<text x="54.4" y="168.1">A57</text>
<text x="54.4" y="170.7">A58</text>
<text x="54.4" y="173.2">A59</text>
<text x="54.4" y="175.8">A60</text>
</g>
</svg>
